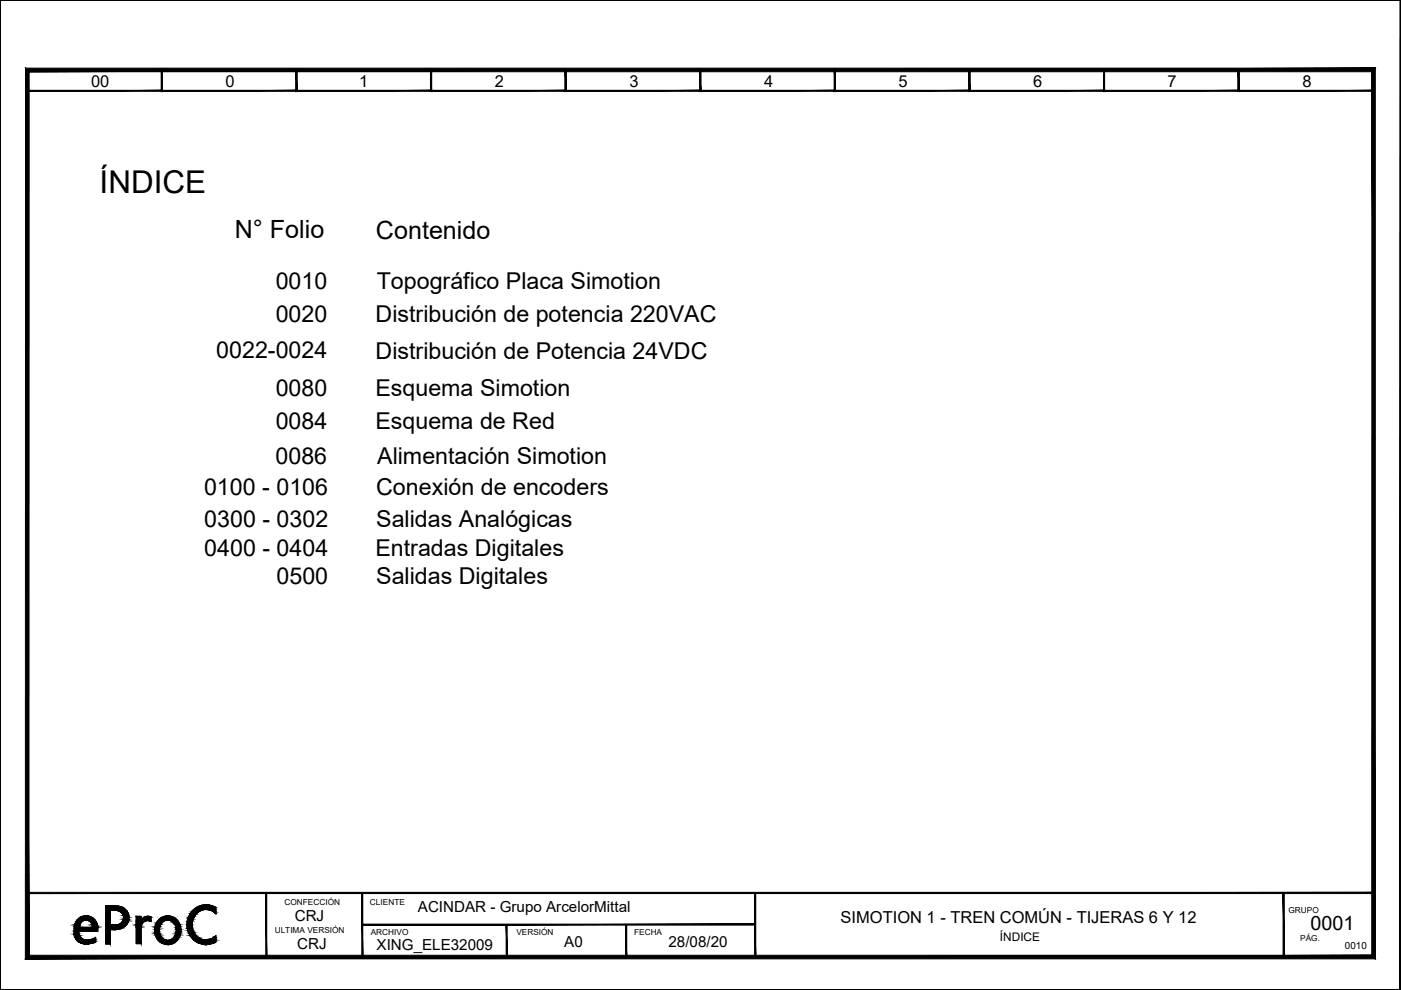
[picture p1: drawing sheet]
<svg xmlns="http://www.w3.org/2000/svg" width="297mm" height="210mm" viewBox="0 0 297 210" stroke-linecap="round" stroke-linejoin="round" font-family="sans-serif">
<!-- layer: eProC - L2 -->
<g fill="#000" stroke="#000" stroke-width=".21">
<path d="M31.2 194.3h.3zM31.7 195.3h.3zM35.1 194.2h1zM43.2 191.9h1.1zM45.3 193.4h.5v.2zM45.5 198.6l.3-.2v.2zM43.2 200.3h1.1z"/>
<path d="M0 0l296.8 .1zM0 0h296.9z"/>
<path d="M5.6 19.4h28.8l-.2-.3zM5.6 19.4l.3-.3h28.3zM5.6 14.7v4.7l.3-.3zM5.6 14.7l.3 .3v4.1zM5.6 14.7l.3 .3 28.5-.3zM5.9 15l28.5-.3-.2 .3zM34.4 14.7l-.2 .3 .2 4.4zM34.2 15l.2 4.4-.2-.3z"/>
<path d="M34.2 19.4h28.8l-.3-.3zM34.2 19.4l.2-.3h28.3zM34.2 14.7v4.7l.2-.3zM34.2 14.7l.2 .3v4.1zM34.2 14.7l.2 .3 28.6-.3zM34.4 15l28.6-.3-.3 .3zM62.7 15l.3 4.4v-4.7zM62.7 15l.3 4.4-.3-.3z"/>
<path d="M62.7 19.4h28.8l-.2-.3zM62.7 19.4l.2-.3h28.4zM62.7 14.7v4.7l.2-.3zM62.7 14.7l.2 .3v4.1zM62.7 14.7l.2 .3 28.6-.3zM62.9 15l28.6-.3-.2 .3zM91.3 15l.2 4.4v-4.7zM91.3 15l.2 4.4-.2-.3z"/>
<path d="M91.3 19.4h28.8l-.3-.3zM91.3 19.4l.2-.3h28.3zM91.3 14.7v4.7l.2-.3zM91.3 14.7l.2 .3v4.1zM91.3 14.7l.2 .3 28.6-.3zM91.5 15l28.6-.3-.3 .3zM119.8 15l.3 4.4v-4.7zM119.8 15l.3 4.4-.3-.3z"/>
<path d="M119.8 19.4h28.8l-.2-.3zM119.8 19.4l.3-.3h28.3zM119.8 14.7v4.7l.3-.3zM119.8 14.7l.3 .3v4.1zM119.8 14.7l.3 .3 28.5-.3zM120.1 15l28.5-.3-.2 .3zM148.6 14.7l-.2 .3 .2 4.4zM148.4 15l.2 4.4-.2-.3z"/>
<path d="M148.3 19.4h28.8l-.2-.3zM148.3 19.4l.3-.3h28.3zM148.3 14.7v4.7l.3-.3zM148.3 14.7l.3 .3v4.1zM148.3 14.7l.3 .3 28.5-.3zM148.6 15l28.5-.3-.2 .3zM177.1 14.7l-.2 .3 .2 4.4zM176.9 15l.2 4.4-.2-.3z"/>
<path d="M176.9 19.4h28.8l-.3-.3zM176.9 19.4l.2-.3h28.3zM176.9 14.7v4.7l.2-.3zM176.9 14.7l.2 .3v4.1zM176.9 14.7l.2 .3 28.6-.3zM177.1 15l28.6-.3-.3 .3zM205.7 14.7l-.3 .3 .3 4.4zM205.4 15l.3 4.4-.3-.3z"/>
<path d="M205.4 19.4h28.8l-.2-.3zM205.4 19.4l.3-.3h28.3zM205.4 14.7v4.7l.3-.3zM205.4 14.7l.3 .3v4.1zM205.4 14.7l.3 .3 28.5-.3zM205.7 15l28.5-.3-.2 .3zM234.2 14.7l-.2 .3 .2 4.4zM234 15l.2 4.4-.2-.3z"/>
<path d="M234 19.4h28.8l-.3-.3zM234 19.4l.2-.3h28.3zM234 14.7v4.7l.2-.3zM234 14.7l.2 .3v4.1zM234 14.7l.2 .3 28.6-.3zM234.2 15l28.6-.3-.3 .3zM262.8 14.7l-.3 .3 .3 4.4zM262.5 15l.3 4.4-.3-.3z"/>
<path d="M262.5 19.4h28.8l-.3-.3zM262.5 19.4l.2-.3h28.3zM262.5 14.7v4.7l.2-.3zM262.5 14.7l.2 .3v4.1zM262.5 14.7l.2 .3 28.6-.3zM262.7 15l28.6-.3-.3 .3zM291.3 14.7l-.3 .3 .3 4.4zM291 15l.3 4.4-.3-.3z"/>
<path d="M296.8 .1v209.7l.1-209.8zM296.9 0v209.9z"/>
<path d="M5.8 189.2v.3l285.4-.3zM5.8 189.5l285.4-.3v.3z"/>
<path d="M15.7 197.5l1 .3v-.3zM15.7 197.5l1 .3h-1z"/>
<path d="M15.7 197.8l1 .2v-.2zM15.7 197.8l1 .2h-1z"/>
<path d="M15.7 198l1.1 .1-.1-.1zM15.7 198l1.1 .1h-1.1z"/>
<path d="M15.7 198.1l1.1 .2v-.2zM15.7 198.1l1.1 .2h-1.1z"/>
<path d="M15.7 198.3l1.2 .1zM15.7 198.3l1.2 .1z"/>
<path d="M15.7 196.3l1.2 .1zM15.7 196.3l1.2 .1z"/>
<path d="M15.7 196.4l1.1 .2 .1-.2zM15.7 196.4l1.1 .2h-1.1z"/>
<path d="M15.7 198.4l1.3 .2-.1-.2zM15.7 198.4l1.3 .2h-1.2z"/>
<path d="M15.8 196.1l1.1 .2v-.2zM15.8 196.1l1.1 .2h-1.2z"/>
<path d="M15.9 195.9l1 .2 .1-.2zM15.9 195.9l1 .2h-1.1z"/>
<path d="M15.8 198.6l1.3 .1zM15.8 198.6l1.3 .1z"/>
<path d="M15.9 195.8h1.2zM15.9 195.8l1.1 .1z"/>
<path d="M15.8 198.7l1.4 .2-.1-.2zM15.8 198.7l1.4 .2h-1.2z"/>
<path d="M16 195.6l1.1 .2 .1-.2zM16 195.6l1.1 .2h-1.2z"/>
<path d="M16 198.9l1.4 .2-.2-.2zM16 198.9l1.4 .2h-1.4zM16 199.1h1.4zM16 199.1h1.4z"/>
<path d="M16.1 195.4l1.1 .2 .2-.2zM16.1 195.4l1.1 .2h-1.2z"/>
<path d="M16.1 195.4h1.3zM16.1 195.4h1.3z"/>
<path d="M16 199.1l1.7 .1-.3-.1zM16 199.1l1.7 .1h-1.6z"/>
<path d="M16.2 195.3l1.2 .1 .2-.1zM16.2 195.3l1.2 .1h-1.3z"/>
<path d="M16.1 199.2l1.8 .1zM16.1 199.2l1.8 .1z"/>
<path d="M16.3 195.1l1.3 .2 .3-.2zM16.3 195.1l1.3 .2h-1.4z"/>
<path d="M16.2 199.3h2zM16.2 199.3h2z"/>
<path d="M16.3 195.1h1.8zM16.3 195.1h1.6z"/>
<path d="M18 194.2l.9 .1zM17.5 194.3l.5-.1 .9 .1z"/>
<path d="M16.3 199.3h2.5zM16.3 199.3h2.5z"/>
<path d="M17.5 194.3l1.8 .2-.4-.2zM17.1 194.5l.4-.2 1.8 .2z"/>
<path d="M17.1 194.5l2.7 .2-.5-.2zM16.7 194.7l.4-.2 2.7 .2z"/>
<path d="M17.2 200h2.4zM17.2 200h2.1z"/>
<path d="M16.7 194.7l3.4 .3-.3-.3zM16.3 195l.4-.3 3.4 .3z"/>
<path d="M17 199.9h2.9zM17 199.9l2.6 .1z"/>
<path d="M16.3 195l3.9 .1zM16.3 195l3.9 .1z"/>
<path d="M18.4 195.1h1.8zM18.4 195.1h1.8z"/>
<path d="M18.6 195.1l1.6 .2v-.2zM18.6 195.1l1.6 .2h-1.4z"/>
<path d="M18.8 195.3l1.6 .1-.2-.1zM18.8 195.3l1.6 .1h-1.4z"/>
<path d="M20.2 198.8l.1 .2zM19.8 199l.4-.2 .1 .2z"/>
<path d="M19.8 199l.5 .2v-.2zM19.3 199.2l.5-.2 .5 .2z"/>
<path d="M19.3 199.2l1 .1zM18.8 199.3h1.5z"/>
<path d="M18.8 199.3h1.5zM18.8 199.3h1.5z"/>
<path d="M16.3 199.3l4 .1zM16.3 199.3l4 .1z"/>
<path d="M16.3 199.4l4 .3v-.3zM16.3 199.4l4 .3h-3.7z"/>
<path d="M16.6 199.7h3.7zM16.6 199.7h3.7z"/>
<path d="M16.7 199.7l3.2 .2 .4-.2zM16.7 199.7l3.2 .2h-2.9z"/>
<path d="M19 195.4h1.4zM19 195.4h1.4z"/>
<path d="M19.1 195.4l1.3 .2v-.2zM19.1 195.4l1.3 .2h-1.1z"/>
<path d="M19.3 195.6l1.3 .2-.2-.2zM19.3 195.6l1.3 .2h-1.2z"/>
<path d="M19.4 195.8l1.2 .1zM19.4 195.8l1.2 .1z"/>
<path d="M19.4 195.9l1.2 .2v-.2zM19.4 195.9l1.2 .2h-1.1z"/>
<path d="M19.5 196.1l1.2 .2-.1-.2zM19.5 196.1l1.2 .2h-1.1z"/>
<path d="M19.6 196.3l1.1 .1zM19.6 196.3l1.1 .1z"/>
<path d="M19.6 196.4l1.1 .2v-.2zM19.6 196.4l1.1 .2h-1.1z"/>
<path d="M15.7 196.6l5 .3v-.3zM15.7 196.6l5 .3h-5z"/>
<path d="M15.7 196.9l5 .6v-.6zM15.7 196.9l5 .6h-5z"/>
<path d="M22.4 197.1h1zM22.4 197.1h1z"/>
<path d="M22.4 193l1 3.1v-3.1zM22.4 193l1 3.1h-1z"/>
<path d="M22.4 197.1l1 3.1v-3.1zM22.4 197.1l1 3.1h-1z"/>
<path d="M22.4 192.1l3.1 .1-.5-.1zM22.4 192.1l3.1 .1h-3.1z"/>
<path d="M22.4 197h2.7zM22.4 197l2.2 .1z"/>
<path d="M22.4 192.2l3.6 .2-.5-.2zM22.4 192.2l3.6 .2h-3.6z"/>
<path d="M22.4 196.9l2.7 .1 .6-.1zM22.4 196.9l2.7 .1h-2.7z"/>
<path d="M22.4 192.4l4.1 .4-.5-.4zM22.4 192.4l4.1 .4h-4.1z"/>
<path d="M22.4 196.7l3.3 .2 .5-.2zM22.4 196.7l3.3 .2h-3.3z"/>
<path d="M22.4 192.8l4.4 .2-.3-.2zM22.4 192.8l4.4 .2h-4.4z"/>
<path d="M22.4 196.3l3.8 .4 .4-.4zM22.4 196.3l3.8 .4h-3.8z"/>
<path d="M24.5 193l2.3 .1zM24.5 193l2.3 .1z"/>
<path d="M22.4 196.1l4.2 .2 .2-.2zM22.4 196.1l4.2 .2h-4.2z"/>
<path d="M24.8 193.1h2zM24.8 193.1h2z"/>
<path d="M24.8 196.1h2zM24.5 196.1h2.3z"/>
<path d="M25 193.1h1.9zM25 193.1h1.9z"/>
<path d="M25.1 196h1.7zM24.8 196.1h2z"/>
<path d="M25.1 193.1l1.9 .2-.1-.2zM25.1 193.1l1.9 .2h-1.6z"/>
<path d="M25.3 195.9h1.6zM25.1 196h1.7z"/>
<path d="M25.4 193.3l1.7 .1-.1-.1zM25.4 193.3l1.7 .1h-1.4z"/>
<path d="M25.4 195.9h1.6zM25.3 195.9h1.6z"/>
<path d="M25.7 193.4l1.4 .2v-.2zM25.7 193.4l1.4 .2h-1.4z"/>
<path d="M25.7 195.7l1.3 .2 .1-.2zM25.4 195.9l.3-.2 1.3 .2z"/>
<path d="M25.7 193.6h1.5zM25.7 193.6h1.5z"/>
<path d="M25.9 193.6l1.4 .3-.1-.3zM25.9 193.6l1.4 .3h-1.3z"/>
<path d="M25.9 195.5h1.3zM25.9 195.5h1.3z"/>
<path d="M25.9 195.5l1.2 .2 .1-.2zM25.9 195.5l1.2 .2h-1.4z"/>
<path d="M26 193.9l1.3 .1v-.1zM26 193.9l1.3 .1h-1.2z"/>
<path d="M26 195.3l1.2 .2 .1-.2zM26 195.3l1.2 .2h-1.3z"/>
<path d="M26.1 194l1.2 .2v-.2zM26.1 194l1.2 .2h-1.2z"/>
<path d="M26.1 194.2l1.2 .3v-.3zM26.1 194.2l1.2 .3h-1.1z"/>
<path d="M26.2 194.5h1.2zM26.2 194.5h1.2z"/>
<path d="M26.2 194.7l1.1 .3v-.3zM26.2 194.7l1.1 .3h-1.2zM26.1 195h1.2zM26.1 195h1.2z"/>
<path d="M26.1 195l1.2 .3v-.3zM26.1 195l1.2 .3h-1.3z"/>
<path d="M26.2 194.5l1.1 .2 .1-.2zM26.2 194.5l1.1 .2h-1.1z"/>
<path d="M28.9 194.3l1 .9v-.9zM28.9 194.3l1 .9h-1z"/>
<path d="M28.9 195.2l1 .1zM28.9 195.2l1 .1z"/>
<path d="M28.9 196.6l1 3.5v-3.5zM28.9 196.6l1 3.5h-1z"/>
<path d="M28.9 196.3l1 .3 .1-.3zM28.9 196.3l1 .3h-1z"/>
<path d="M28.9 196.1l1.1 .2v-.2zM28.9 196.1l1.1 .2h-1.1z"/>
<path d="M28.9 195.8l1.1 .3 .1-.3zM28.9 195.8l1.1 .3h-1.1z"/>
<path d="M28.9 195.6l1.2 .2 .2-.2zM28.9 195.6l1.2 .2h-1.2z"/>
<path d="M28.9 195.5l1.4 .1 .2-.1zM28.9 195.5l1.4 .1h-1.4z"/>
<path d="M28.9 195.3l1.6 .2 .2-.2zM28.9 195.3l1.6 .2h-1.6z"/>
<path d="M29.9 195.2l1.1 .1zM29.9 195.2l1.1 .1z"/>
<path d="M28.9 195.3h2.1zM28.9 195.3h1.8z"/>
<path d="M30 195.2h1.2zM30 195.2h1z"/>
<path d="M31.2 194.3h.5zM31 194.3h.7z"/>
<path d="M31 194.3h.8zM30.9 194.3h.9z"/>
<path d="M31.7 195.3h.3zM31.9 195.3l.1 .1z"/>
<path d="M30.9 194.3l1.1 .1zM30.7 194.4h1.3z"/>
<path d="M30.7 194.4l1.3 .1zM30.6 194.5h1.4z"/>
<path d="M30.6 194.5l1.4 .1v-.1zM30.4 194.6l.2-.1 1.4 .1z"/>
<path d="M30.4 194.6l1.6 .2v-.2zM30.2 194.8l.2-.2 1.6 .2z"/>
<path d="M30.2 194.8l1.8 .2v-.2zM30.2 194.8l1.8 .2h-1.9z"/>
<path d="M30.1 195l1.9 .2v-.2zM30.1 195l1.9 .2h-2z"/>
<path d="M31.2 195.2h.8zM31.2 195.2h.8z"/>
<path d="M31.5 195.2l.5 .1zM31.5 195.2l.5 .1z"/>
<path d="M33 196h1.1zM33 196h1.1z"/>
<path d="M32.8 197.1h1zM32.8 197.1h1z"/>
<path d="M32.8 197.1l1 .4v-.4zM32.8 197.1l1 .4h-1z"/>
<path d="M32.8 197.5l1 .2v-.2zM32.8 197.5l1 .2h-1z"/>
<path d="M32.8 196.7l1 .4v-.4zM32.8 196.7l1 .4h-1z"/>
<path d="M32.8 197.7l1.1 .3-.1-.3zM32.8 197.7l1.1 .3h-1z"/>
<path d="M32.9 196.5l.9 .2 .1-.2zM32.9 196.5l.9 .2h-1z"/>
<path d="M32.9 198l1.1 .2-.1-.2zM32.9 198l1.1 .2h-1.1z"/>
<path d="M32.9 196.4l1 .1 .1-.1zM32.9 196.4l1 .1h-1z"/>
<path d="M32.9 198.2l1.1 .1zM32.9 198.2l1.1 .1z"/>
<path d="M33 198.3l1.2 .3-.2-.3zM33 198.3l1.2 .3h-1.1z"/>
<path d="M33 196l1 .4 .1-.4zM33 196l1 .4h-1.1z"/>
<path d="M33.1 198.6l1.2 .2-.1-.2zM33.1 198.6l1.2 .2h-1.2z"/>
<path d="M33.2 195.7l.9 .3 .2-.3zM33.2 195.7l.9 .3h-1.1z"/>
<path d="M33.1 198.8l1.4 .1-.2-.1zM33.1 198.8l1.4 .1h-1.2z"/>
<path d="M33.3 198.9l1.5 .3-.3-.3zM33.3 198.9l1.5 .3h-1.4z"/>
<path d="M33.3 195.5l1 .2 .2-.2zM33.3 195.5l1 .2h-1.1z"/>
<path d="M33.3 195.4h1.3zM33.3 195.5h1.2z"/>
<path d="M33.4 199.2h1.5zM33.4 199.2h1.5z"/>
<path d="M33.5 195.3l1.1 .1 .3-.1zM33.5 195.3l1.1 .1h-1.3z"/>
<path d="M33.4 199.2l1.7 .1zM33.4 199.2l1.7 .1z"/>
<path d="M33.5 199.3l1.9 .1zM33.5 199.3l1.9 .1z"/>
<path d="M33.6 195.1l1.3 .2 .3-.2zM33.6 195.1l1.3 .2h-1.4z"/>
<path d="M33.6 195.1h2zM33.6 195.1h1.6z"/>
<path d="M35.1 194.2l1.5 .2-.5-.2zM34.5 194.4l.6-.2 1.5 .2z"/>
<path d="M34.5 194.4l2.6 .3-.5-.3zM34 194.7l.5-.3 2.6 .3z"/>
<path d="M34.3 200l2.1 .2 .4-.2zM34.3 200l2.1 .2h-1.6z"/>
<path d="M34 194.7l3.5 .3-.4-.3zM34 194.7l3.5 .3h-3.8z"/>
<path d="M33.8 199.7l3 .3 .5-.3zM33.8 199.7l3 .3h-2.5z"/>
<path d="M33.7 195l3.8 .1zM33.7 195l3.8 .1z"/>
<path d="M35.6 195.1h2zM35.6 195.1h2z"/>
<path d="M33.6 199.4l3.7 .3 .2-.3zM33.6 199.4l3.7 .3h-3.5z"/>
<path d="M35.9 195.1l1.8 .2-.1-.2zM35.9 195.1l1.8 .2z"/>
<path d="M36.1 199.3h1.5zM35.7 199.4h1.8z"/>
<path d="M36.2 195.3l1.6 .1-.1-.1zM36.2 195.3l1.6 .1h-1.3z"/>
<path d="M36.2 199.2h1.5zM36.1 199.3h1.5z"/>
<path d="M36.4 199.2h1.3zM36.2 199.2h1.5z"/>
<path d="M36.5 195.4l1.3 .1zM36.5 195.4l1.3 .1z"/>
<path d="M36.6 195.5l1.4 .2-.2-.2zM36.6 195.5l1.4 .2h-1.2z"/>
<path d="M36.7 198.9l1 .3 .2-.3zM36.4 199.2l.3-.3 1 .3z"/>
<path d="M36.8 195.7l1.3 .3-.1-.3zM36.8 195.7l1.3 .3h-1.1z"/>
<path d="M36.8 198.8l1.1 .1 .1-.1zM36.8 198.8l1.1 .1h-1.2z"/>
<path d="M36.9 198.6l1.1 .2 .1-.2zM36.9 198.6l1.1 .2h-1.2z"/>
<path d="M37 196h1.1zM37 196h1.1z"/>
<path d="M37 196l1.2 .4-.1-.4zM37 196l1.2 .4h-1z"/>
<path d="M37.1 198.3l1 .3 .1-.3zM37.1 198.3l1 .3h-1.2z"/>
<path d="M37.2 196.4l1.1 .1-.1-.1zM37.2 196.4l1.1 .1h-1z"/>
<path d="M37.2 198.2h1zM37.2 198.2l1 .1z"/>
<path d="M37.3 196.5l1 .2v-.2zM37.3 196.5l1 .2h-1z"/>
<path d="M37.3 198l.9 .2 .1-.2zM37.3 198l.9 .2h-1z"/>
<path d="M37.3 196.7l1.1 .4-.1-.4zM37.3 196.7l1.1 .4h-1.1z"/>
<path d="M37.3 197.1h1.1zM37.3 197.1h1.1z"/>
<path d="M37.3 197.1l1.1 .4v-.4zM37.3 197.1l1.1 .4h-1.1z"/>
<path d="M37.3 197.5l1.1 .2v-.2zM37.3 197.5l1.1 .2h-1.1z"/>
<path d="M37.3 197.7l1 .3 .1-.3zM37.3 197.7l1 .3h-1z"/>
<path d="M39.6 196.1l1.2 .6v-.6zM39.6 196.1l1.2 .6h-1.1z"/>
<path d="M39.7 195.4l1.1 .7v-.7zM39.7 195.4l1.1 .7h-1.2z"/>
<path d="M39.7 196.7l1.2 .2-.1-.2zM39.7 196.7l1.2 .2h-1.2z"/>
<path d="M39.7 195.3l1.1 .1 .1-.1zM39.7 195.3l1.1 .1h-1.1z"/>
<path d="M39.7 196.9l1.3 .4-.1-.4zM39.7 196.9l1.3 .4h-1.2z"/>
<path d="M39.8 194.8l1.1 .5 .1-.5zM39.8 194.8l1.1 .5h-1.2z"/>
<path d="M39.8 197.3l1.3 .4-.1-.4zM39.8 197.3l1.3 .4h-1.2z"/>
<path d="M39.9 194.5l1.1 .3 .1-.3zM39.9 194.5l1.1 .3h-1.2z"/>
<path d="M39.9 197.7l1.4 .2-.2-.2zM39.9 197.7l1.4 .2h-1.3z"/>
<path d="M40 194.3l1.1 .2 .2-.2zM40 194.3l1.1 .2h-1.2z"/>
<path d="M40 197.9l1.6 .5-.3-.5zM40 197.9l1.6 .5h-1.3zM40.3 198.4h1.3zM40.3 198.4h1.3z"/>
<path d="M40.3 193.8l1 .5 .3-.5zM40.3 193.8l1 .5h-1.3z"/>
<path d="M40.3 198.4l1.8 .4-.5-.4zM40.3 198.4l1.8 .4h-1.5z"/>
<path d="M40.6 193.4l1 .4 .5-.4zM40.6 193.4l1 .4h-1.3zM40.3 193.8h1.3zM40.3 193.8h1.3z"/>
<path d="M40.6 198.8l1.8 .2-.3-.2zM40.6 198.8l1.8 .2h-1.6z"/>
<path d="M40.8 193.1l1.3 .3 .3-.3zM40.8 193.1l1.3 .3h-1.5z"/>
<path d="M40.8 199l1.7 .1zM40.8 199l1.7 .1z"/>
<path d="M40.9 193.1h1.6zM40.8 193.1h1.6z"/>
<path d="M40.9 199.1l2.2 .2-.6-.2zM40.9 199.1l2.2 .2h-2z"/>
<path d="M41.1 192.9l1.4 .2 .6-.2zM40.9 193.1l.2-.2 1.4 .2z"/>
<path d="M41.1 199.3h2.6zM41.1 199.3h2.6z"/>
<path d="M41.1 192.8h2.6zM41.1 192.8l2 .1z"/>
<path d="M43.2 191.9l1.4 .1zM42.8 192h1.8z"/>
<path d="M42.8 192l2.2 .1zM42.4 192.1l.4-.1 2.2 .1z"/>
<path d="M42.4 192.1l2.9 .1-.3-.1zM42 192.2l.4-.1 2.9 .1z"/>
<path d="M45.3 193.4l.5 .2zM45.6 193.6l.2 .2z"/>
<path d="M42 192.2l3.8 .2-.5-.2zM41.7 192.4l.3-.2 3.8 .2z"/>
<path d="M42 199.9l3 .1 .3-.1zM42 199.9l3 .1h-2.6z"/>
<path d="M41.7 192.4l4.1 .2v-.2zM41.4 192.6l.3-.2 4.1 .2z"/>
<path d="M41.4 192.6l4.4 .2v-.2zM41.1 192.8l.3-.2 4.4 .2z"/>
<path d="M43.7 192.8l2.1 .1zM43.7 192.8l2.1 .1z"/>
<path d="M44.2 192.9l1.6 .2v-.2zM44.2 192.9l1.6 .2h-1z"/>
<path d="M44.8 193.1l1 .3v-.3zM44.8 193.1l1 .3h-.5z"/>
<path d="M45.5 198.6l.3 .2v-.2zM45.3 198.8l.2-.2 .3 .2z"/>
<path d="M45.3 198.8l.5 .3v-.3zM44.8 199.1l.5-.3 .5 .3z"/>
<path d="M44.8 199.1l1 .2v-.2zM44.2 199.3l.6-.2 1 .2z"/>
<path d="M44.2 199.3h1.6zM43.7 199.3h2.1z"/>
<path d="M41.1 199.3l4.7 .2v-.2zM41.1 199.3l4.7 .2h-4.4z"/>
<path d="M41.4 199.5l4.4 .2v-.2zM41.4 199.5l4.4 .2h-4.1z"/>
<path d="M41.7 199.7l3.6 .2 .5-.2zM41.7 199.7l3.6 .2h-3.3z"/>
<path d="M76.8 195.9v.2l83.3-.2zM76.8 196.1l83.3-.2v.2z"/>
<path d="M0 0l.1 209.9zM0 0l.1 209.9z"/>
<path d="M.1 0l-.1 209.9zM0 0v209.9z"/>
<path d="M5.4 203.3l285.4-.8h-284.7zM5.4 203.3l285.4-.8 .8 .8zM290.9 15.2l-.1 187.3 .8 .8zM291.6 14.4v188.9l-.7-188.1zM6.2 15.2h284.7l.7-.8zM5.4 14.4h286.2l-285.4 .8zM5.4 14.4l.7 188.1 .1-187.3zM5.4 14.4l.7 188.1-.7 .8z"/>
<path d="M17.8 200.1h.9zM17.8 200.1l.5 .1z"/>
<path d="M17.7 200.1h1.2zM17.7 200.1h1z"/>
<path d="M17.4 200h1.9zM17.4 200l1.5 .1z"/>
<path d="M34.8 200.2l1 .1 .6-.1zM34.8 200.2l1 .1z"/>
<path d="M43.2 200.3h.7zM43.4 200.3h.5z"/>
<path d="M42.8 200.2h1.8zM42.8 200.2l1.5 .1z"/>
<path d="M42.4 200l2.2 .2 .4-.2zM42.4 200l2.2 .2z"/>
<path d="M56.3 189.2v13.6h.3zM56.3 189.2h.3v13.6z"/>
<path d="M76.7 189.2v13.6h.2zM76.7 189.2h.2v13.6z"/>
<path d="M107.3 196.1v6.7h.2zM107.3 196.1h.2v6.7z"/>
<path d="M132.6 196.1v6.7h.3zM132.6 196.1h.3v6.7z"/>
<path d="M160 189.3v13.6h.2zM160 189.3h.2v13.6z"/>
<path d="M272 189.3v13.6h.3zM272 189.3h.3v13.6z"/>
<path d="M.1 209.8l296.8 .1zM.1 209.8l296.8 .1h-296.9z"/>
</g>
<g fill="none" stroke="#000" stroke-width=".21">
<path d="M15.7 196.9v1.1M15.7 196.8a2.52 2.52 0 0 1 2.6-2.6 2.52 2.52 0 0 1 2.5 2.6M15.7 197.9a2.36 2.36 0 0 0 2.6 2.3M16.8 196.6h2.8M16.9 196.6a1.38 1.38 0 0 1 1.4-1.6 1.38 1.38 0 0 1 1.3 1.6M20.3 198.8v.9M20.3 198.7l-1.2 .5-.9 .1M20.3 199.7l-1.2 .4h-.9M20.7 196.9v.6l-4-.1a1.71 1.71 0 0 0 1.6 1.9M23.4 192.1h-1v8.1h1v-3.1h1.2M23.4 193v3.1M24.5 193h-1.1v3.1h1.1"/>
<path d="M24.5 193a1.55 1.55 0 0 1 1.7 1.6 1.55 1.55 0 0 1-1.7 1.5M24.6 197.1a2.51 2.51 0 0 0 2.8-2.3 2.51 2.51 0 0 0-2.4-2.7h-2.6v5M32 194.4v1a1.42 1.42 0 0 0-2.1 1.2v3.5h-1v-5.8h1v1M32 194.4a1.55 1.55 0 0 0-2 .8M33.8 194.8a2.91 2.91 0 0 1 3.7 .2 2.91 2.91 0 0 1 .6 3.6 2.79 2.79 0 0 1-3.2 1.6 2.79 2.79 0 0 1-2.1-3 3.2 3.2 0 0 1 1-2.4zM34.3 195.7a1.77 1.77 0 0 1 2.1-.4 1.77 1.77 0 0 1 1 1.9 1.83 1.83 0 0 1-1.8 2.2 1.83 1.83 0 0 1-1.8-2.2v-.5zM45.8 192.4v1.4M45.8 198.4v1.3M45.8 193.7a2.97 2.97 0 0 0-3.6-.4 2.97 2.97 0 0 0-1.4 3.4 2.87 2.87 0 0 0 2 2.4 2.87 2.87 0 0 0 3-.8M45.8 192.4a4.1 4.1 0 0 0-6.2 3.6 4.1 4.1 0 0 0 6.2 3.7"/>
</g>
<text font-size="6.7" x="21.1" y="41">ÍNDICE</text>
<g font-size="5.3">
<text x="49.8" y="50.6">N° Folio</text>
<text x="79.7" y="50.6">Contenido</text>
</g>
<g font-size="4.9">
<text x="58.5" y="61.2">0010</text>
<text x="79.9" y="61.3">Topográfico Placa Simotion</text>
<text x="58.5" y="68.3">0020</text>
<text x="79.6" y="68.3">Distribución de potencia 220VAC</text>
<text x="45.8" y="76">0022-0024</text>
<text x="79.6" y="76">Distribución de Potencia 24VDC</text>
<text x="58.5" y="83.9">0080</text>
<text x="79.6" y="84">Esquema Simotion</text>
<text x="58.5" y="91">0084</text>
<text x="79.6" y="91">Esquema de Red</text>
<text x="58.4" y="98.4">0086</text>
<text x="80" y="98.4">Alimentación Simotion</text>
<text x="43.3" y="105">0100 - 0106</text>
<text x="79.8" y="105">Conexión de encoders</text>
<text x="43.3" y="111.7">0300 - 0302</text>
<text x="79.8" y="111.8">Salidas Analógicas</text>
<text x="43.3" y="117.9">0400 - 0404</text>
<text x="79.6" y="117.8">Entradas Digitales</text>
<text x="58.6" y="123.8">0500</text>
<text x="79.8" y="123.9">Salidas Digitales</text>
</g>
<text font-size="4.2" x="277.8" y="197.1">0001</text>
<g font-size="3.5">
<text x="19.3" y="18.3">00</text>
<text x="47.8" y="18.3">0</text>
<text x="76.1" y="18.4">1</text>
<text x="104.9" y="18.4">2</text>
<text x="133.4" y="18.3">3</text>
<text x="162.1" y="18.4">4</text>
<text x="190.5" y="18.3">5</text>
<text x="219.1" y="18.3">6</text>
<text x="247.6" y="18.4">7</text>
<text x="276.1" y="18.3">8</text>
<text x="178.2" y="195.7">SIMOTION 1 - TREN COMÚN - TIJERAS 6 Y 12</text>
</g>
<g font-size="3.2">
<text x="62.5" y="195.2">CRJ</text>
<text x="88.6" y="193.4">ACINDAR - Grupo ArcelorMittal</text>
<text x="63" y="201.1">CRJ</text>
<text x="79.8" y="201.4">XING_ELE32009</text>
<text x="119.6" y="200.8">A0</text>
<text x="141.7" y="200.9">28/08/20</text>
</g>
<text font-size="2.5" x="212" y="199.5">ÍNDICE</text>
<text font-size="2.1" x="285.2" y="201.3">0010</text>
<g font-size="1.8">
<text x="60.3" y="191.8">CONFECCIÓN</text>
<text x="78.4" y="191.8">CLIENTE</text>
<text x="58.3" y="197.9">ULTIMA VERSIÓN</text>
<text x="273.2" y="193.5">GRUPO</text>
<text x="78.6" y="198.2">ARCHIVO</text>
<text x="109.5" y="198.2">VERSIÓN</text>
<text x="134.5" y="198.2">FECHA</text>
<text x="275.7" y="199.5">PÁG.</text>
</g>
</svg>
